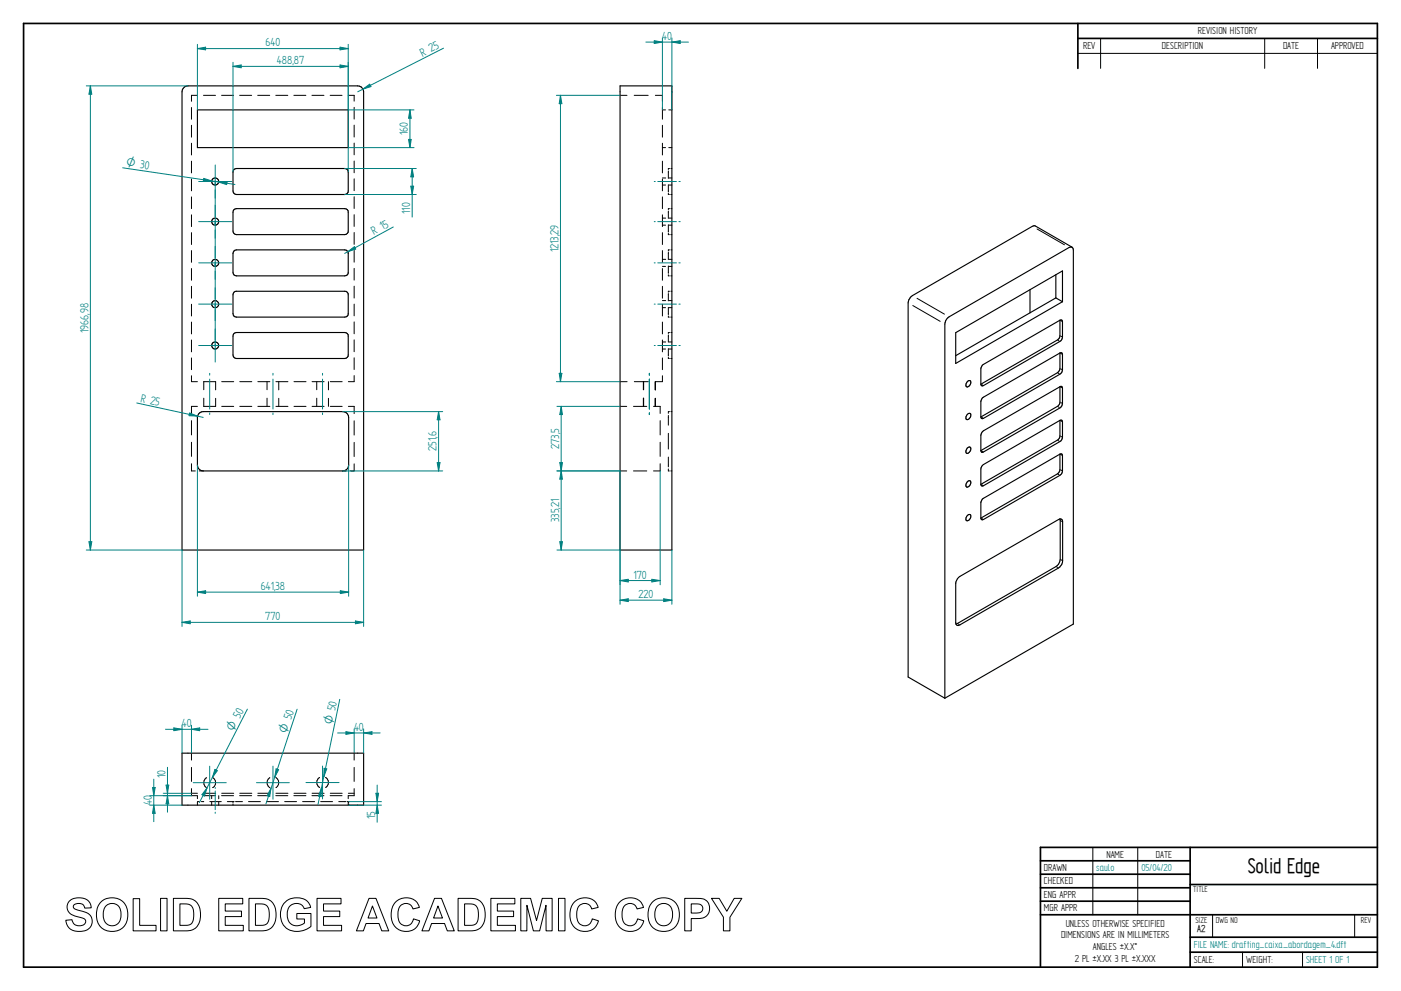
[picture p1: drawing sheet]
<svg xmlns="http://www.w3.org/2000/svg" width="420mm" height="297mm" viewBox="0 0 420 297" stroke-linecap="round" stroke-linejoin="round" font-family="sans-serif">
<g fill="none" stroke="#000" stroke-width=".51">
<path d="M7.1 7h405.8v282.9h-405.8zM323.1 7v13.5M323.1 11.5h89.8M311.9 258h44.9M356.8 254v35.9M412.9 254h-101v35.9M311.9 262h44.9M311.9 266.1h44.9M311.9 270.1h44.9M311.9 274.2h101M356.8 265.1h56.1M356.8 280.9h56.1"/>
<path d="M356.8 285.4h56.1"/>
</g>
<g fill="none" stroke="#000" stroke-width=".3">
<path d="M323.1 16h89.8M329.9 11.5v9M379.1 11.5v9M395 11.5v9M57.4 32.2v3.5M57.4 37.5v3.6M59.1 28.6h-1.7v1.8M61 28.6h3.6M66.4 28.6h3.6M71.8 28.6h3.6M77.3 28.6h3.6M82.7 28.6h3.6"/>
<path d="M88.1 28.6h3.6M93.5 28.6h3.6M99 28.6h3.5M104.4 28.6h1.8v1.7M106.2 32.2v3.5M106.2 37.5v3.6M185.9 28.6h2.1M190.1 28.6h4.2M196.5 28.6h2.1v1.8M198.6 32.2v3.5M198.6 37.5v3.6M198.6 32.9h.9"/>
<path d="M200.5 32.9h.9M57.4 42.9v3.5M57.4 48.3v3.5M57.4 53.6v3.6M57.4 59v3.5M106.2 42.9v3.5M106.2 48.3v3.5M106.2 53.6v3.5M106.2 59v3.5M198.6 42.9v3.5M198.6 48.3v3.5M198.6 53.6v3.6"/>
<path d="M198.6 59v3.5M198.6 44.2h.9M198.6 53.3h1M198.6 55.5h.9M200.4 51.2v2.3M200.4 55.4v2.1M200.4 57.9v.4h.3M200.5 44.2h.9M200.5 55.5h.9M200.5 53.3h.9M200.7 50.5h-.3v.3M201.1 58.3h.3"/>
<path d="M201.1 50.5h.3M57.4 64.4v3.5M57.4 69.7v3.6M57.4 75.1v3.5M106.2 64.3v3.6M106.2 69.7v3.5M106.2 75.1v3.5M198.6 64.4v3.5M198.6 69.7v3.6M198.6 75.1v3.5M198.6 65.4h1M198.6 67.5h.9"/>
<path d="M198.6 77.7h1M198.6 79.8h.9M200.4 63.2v2.2M200.4 67.4v2.2M200.4 69.9v.4h.3M200.4 75.6v2.2M200.4 79.7v2.2M200.5 67.5h.9M200.5 79.8h.9M200.5 65.4h.9M200.5 77.7h.9M200.7 62.5h-.3v.3"/>
<path d="M200.7 74.9h-.3v.3M201.1 70.3h.3M201.1 62.5h.3M201.1 74.9h.3M310.9 68.6l8.2 4.8M57.4 80.5v3.5M57.4 85.8v3.6M57.4 91.2v3.5M57.4 96.5v3.6M106.2 80.4v3.5M106.2 85.8v3.5M106.2 91.1v3.6"/>
<path d="M106.2 96.5v3.5M198.6 80.5v3.5M198.6 85.8v3.6M198.6 91.2v3.5M198.6 96.5v3.6M198.6 90.1h1M198.6 92.2h.9M200.4 82.3v.4h.3M200.4 88v2.2M200.4 92.1v2.2M200.4 94.7v.3h.3M200.5 92.2h.9"/>
<path d="M200.5 90.1h.9M200.7 87.3h-.3v.3M200.7 99.7h-.3v.2M201.1 82.7h.3M201.1 95h.3M201.1 87.3h.3M201.1 99.7h.3M273.6 91.6l8.3 4.7M274.9 89.4l8.2 4.7M318 96.1l.3 .2M57.4 101.9v3.6M57.4 107.3v3.5"/>
<path d="M57.4 112.6v1.8h1.8M61.1 116.8l-.1-2.4h3.6v2.4M61.1 119.3l-.1 2.5h3.6v-2.4M66.5 114.4h3.6M71.9 114.4h3.6M77.3 114.4h3.6M80.1 114.4v2.4M80.1 119.3v2.5M82.7 114.4h3.6M83.6 114.4v2.4M83.6 119.4v2.4M88.1 114.4h3.6"/>
<path d="M93.6 114.4h3.6M95 114.4v2.4M95 119.3v2.5M98.5 114.4v2.4M98.5 119.4v2.4M99 114.4h3.6M106.2 101.9v3.5M106.2 107.2v3.5M106.2 112.6v1.8h-1.8M185.9 114.4h2.1M190.2 114.4h4.2M192.9 114.4v2.4"/>
<path d="M192.9 119.3v2.5M193 114.4v2.4M193 119.3v2.5M196.4 114.4v2.4M196.4 119.4v2.4M198.6 112.6v1.8h-2.1M198.6 101.9v3.6M198.6 107.3v3.5M198.6 102.5h1M198.6 104.6h.9M200.4 100.4v2.1M200.4 104.5v2.2"/>
<path d="M200.4 107.1v.3h.3M200.5 104.6h.9M200.5 102.5h.9M201.1 107.4h.3M294.3 115.3l.3 .1M317.2 102l.3 .2M317.2 111.8l.3 .2M318 105.9l.3 .2M318 116l.3 .2M318 100.8l.3 .1M318 110.6l.3 .1M57.4 126.1v4.2"/>
<path d="M57.4 132.5v4.3M57.4 139v2.1h1.1M59.2 121.8h-1.8v2.1M66.5 121.8h3.6M71.9 121.8h3.6M77.3 121.8h3.6M82.7 121.8h3.6M88.1 121.8h3.6M93.6 121.8h3.6M99 121.8h3.6M104.4 121.8h1.8v2.2M106.2 126.1v4.3"/>
<path d="M106.2 132.6v4.2M106.2 139v2.1h-1.2M185.9 121.8h2M189.9 121.8h4M195.9 121.8h2v2.1M197.9 139v2.1h-2M197.9 126.1v4.2M197.9 132.5v4.3M200.4 124.5v2.9M200.4 129.9v4.7M200.4 137v2.9M200.7 123.4h-.3v.5"/>
<path d="M201.1 123.4h.3M294.3 125.1l.3 .2M294.3 135.2l.3 .1M317.2 121.9l.3 .2M317.2 132l.3 .2M318 126.1l.3 .2M318 136.2l.3 .2M318 120.6l.3 .2M318 130.8l.3 .1M59.7 141.1h1.2M102.7 141.1h1.1M185.9 141.1h2"/>
<path d="M189.9 141.1h4M200.4 140.5v.6h.3M201.1 141.1h.3M294.3 145.3l.3 .2M294.3 155.4l.3 .2M317.2 142.2l.3 .1M318 140.8l.3 .2M318.1 156.1l.2 .2M316.8 169.9l.3 .2M318.1 167.8l.2 .1M287.3 187l.2 .2M57.4 225.7v2.1"/>
<path d="M57.4 230v4.2M57.4 236.3v2.2h1.7M57.4 237.7h1.8M59.2 238.5v.9M61 238.5h3.6M61 237.7h3.6M61.9 233.1a1.74 1.74 0 0 0 .1 3M63.5 238.5v.9M63.7 233a1.7 1.7 0 0 1 .1 3.1M65.6 238.5v.9M66.4 238.5h3.6M66.5 237.7h3.6"/>
<path d="M71.8 238.5h3.6M71.9 237.7h3.6M77.3 238.5h3.6M77.3 237.7h3.6M80.9 233.1a1.74 1.74 0 0 0 0 3M82.7 238.5h3.6M82.7 233a1.74 1.74 0 0 1 0 3.1M82.7 237.7h3.6M88.1 238.5h3.6M88.1 237.7h3.6M93.5 238.5h3.6M93.6 237.7h3.6"/>
<path d="M95.8 233a1.74 1.74 0 0 0 0 3M97.6 233a1.74 1.74 0 0 1 0 3M99 238.5h3.5M99 237.7h3.6M104.4 237.7h1.8M106.2 225.7v2.1M106.2 230v4.2M106.2 236.3v2.2h-1.8v.9M59.2 240.4v.9M59.2 240.2h.5M60.4 240.2h.7M62.9 240.2h3.4"/>
<path d="M63.5 240.4v.9M65.6 240.4v.9M68.2 240.2h2M69.8 240.2v.3M69.8 240.9v.4M70.6 240.2h2.1M74.5 240.2h3.6M79.9 240.2h3.6M85.3 240.2h3.6M90.7 240.2h3.6M96.1 240.2h3.6M101.6 240.2h2.1"/>
<path d="M104.1 240.2h.4v.4M104.4 240.4v.9M104.5 241v.3M327.6 254v20.2M341.1 254v20.2M363.5 274.2v6.7M406.1 274.2v6.7M372.5 285.4v4.5M390.5 285.4v4.5"/>
</g>
<g fill="none" stroke="#000" stroke-width=".34">
<path d="M55.3 26.1l1-.4h50.9a1.76 1.76 0 0 1 1.8 1.8v137.3h-54.4v-137.3l.1-.5zM59.2 32.9h45.2v11.3h-45.2zM185.9 25.7h15.5v139.1h-15.5zM70.1 50.8l.8-.3h32.4a1.02 1.02 0 0 1 1.1 1.1v5.6a1.08 1.08 0 0 1-1.1 1.1h-32.4a1.08 1.08 0 0 1-1.1-1.1v-5.6zM70.1 62.8l.8-.3h32.4a1.02 1.02 0 0 1 1.1 1.1v5.7a1.08 1.08 0 0 1-1.1 1h-32.4a1.08 1.08 0 0 1-1.1-1v-5.7zM70.1 75.2l.8-.3h32.4a1.08 1.08 0 0 1 1.1 1v5.7a1.02 1.02 0 0 1-1.1 1.1h-32.4a1.02 1.02 0 0 1-1.1-1.1v-5.7zM321.4 74.1l-11-6.4h-.6l-36.3 20.9-.7 .7-.5 1-.1 112.6 11.1 6.4M70.1 87.6l.8-.3h32.4a1.02 1.02 0 0 1 1.1 1v5.7a1.02 1.02 0 0 1-1.1 1h-32.4a1.02 1.02 0 0 1-1.1-1v-5.7zM70.1 99.9l.8-.2h32.4a1.02 1.02 0 0 1 1.1 1v5.7a1.08 1.08 0 0 1-1.1 1h-32.4a1.08 1.08 0 0 1-1.1-1v-5.7zM284.1 95.2l36.4-21a.79 .79 0 0 1 .9-.1 .79 .79 0 0 1 .4 .8v112.1l-38.5 22.3v-112.2l.2-1zM286.5 99.7l32-18.5v9.2l-32 18.5zM308.8 86.8v7"/>
<path d="M316.5 82.3v7M316.5 89.3l-30 17.3M316.5 89.3l2 1.1M317.8 96l.5-.1 .2 .5v4.6l-.4 1.1-23.3 13.5h-.5l-.3-.5M317.8 96l-23.3 13.4-.5 1.1v4.6M317.8 96l-.1 5-.7 .9-23 13.2M290 114.4l.8-.3a1.21 1.21 0 0 1-1 1.8l-.2-.8zM317.8 105.8l.5-.1 .2 .5v4.6l-.2 .8-.5 .5-23 13.3h-.5l-.3-.4M317.8 115.9l.5-.1 .2 .5v4.6l-.2 .8-.5 .6-23 13.2-.5 .1-.3-.6M317.8 105.8l-23.3 13.5-.5 1.1v4.6M317.8 115.9l-23 13.2-.8 1.3v4.6M317.8 105.8l-.1 5-.7 .9-23 13.3"/>
<path d="M317.8 115.9v4.6l-.5 1.1-23.3 13.4M59.5 124.1l.9-.7h.5h41.8a1.76 1.76 0 0 1 1.8 1.7v14.3a1.76 1.76 0 0 1-1.8 1.7h-41.8a1.76 1.76 0 0 1-1.7-1.7v-14.3zM290 124.2l.8-.3a1.21 1.21 0 0 1-1 1.8l-.2-.8zM290 134.3l.6-.4 .2 .1a1.23 1.23 0 0 1-1 1.8l-.2-.8zM317.8 126l.5-.1 .2 .5v4.7l-.4 1-23.3 13.5h-.5l-.3-.4M317.8 136.1h.5l.2 .4v4.6l-.2 .8-.5 .6-23 13.2h-.5l-.3-.4M317.8 126l-23 13.2-.5 .6-.3 .7v4.7M317.8 136.1l-23.3 13.5-.5 1v4.7M317.8 126v4.6l-.5 1.1-23.3 13.5M317.8 136.1l-.1 5-.7 .9-23 13.3M290 144.4l.8-.3a1.25 1.25 0 0 1-1 1.9l-.2-.9zM290 154.5l.8-.3a1.21 1.21 0 0 1-1 1.8l-.2-.8z"/>
<path d="M317.8 155.5v12.1l-.2 1-.7 .9-30.3 17.5M287.4 173.1l29.9-17.4a.74 .74 0 0 1 .9-.1 .74 .74 0 0 1 .4 .8v11.7l-.3 .9-.6 .9-30 17.4a.74 .74 0 0 1-.8 .1 .74 .74 0 0 1-.4-.8v-11.7l.3-1zM54.6 225.7h54.4v15.6h-54.4z"/>
<circle cx="64.5" cy="54.4" r="1.07"/>
<circle cx="64.5" cy="78.8" r="1.07"/>
<circle cx="64.5" cy="66.4" r="1.07"/>
<circle cx="64.5" cy="91.2" r="1.07"/>
<circle cx="64.5" cy="103.5" r="1.07"/>
</g>
<path d="M25.9 25.7h30.4M27.1 25.7l.4 2.5h-.8zM25.9 164.8h28.7" fill="none" stroke="#008080" stroke-width=".3"/>
<path d="M27.1 25.7l.4 2.5h-.8z" fill="#008080"/>
<path d="M26.7 162.3h.8l-.4 2.5z" fill="none" stroke="#008080" stroke-width=".3"/>
<path d="M26.7 162.3h.8l-.4 2.5z" fill="#008080"/>
<path d="M27.1 25.7v139.1M54.6 164.8v22.9M109 164.8v22.9M54.6 186.5l2.4-.4v.8z" fill="none" stroke="#008080" stroke-width=".3"/>
<path d="M54.6 186.5l2.4-.4v.8z" fill="#008080"/>
<path d="M106.6 186.1l2.4 .4-2.4 .4z" fill="none" stroke="#008080" stroke-width=".3"/>
<path d="M106.6 186.1l2.4 .4-2.4 .4z" fill="#008080"/>
<path d="M54.6 186.5h54.4M52.1 218.1l2.5 .5-2.5 .4zM54.6 217.3v8.4M57.4 217.3v8.4" fill="none" stroke="#008080" stroke-width=".3"/>
<path d="M52.1 218.1l2.5 .5-2.5 .4z" fill="#008080"/>
<path d="M57.4 218.6l2.5-.5v.9z" fill="none" stroke="#008080" stroke-width=".3"/>
<path d="M57.4 218.6l2.5-.5v.9z" fill="#008080"/>
<path d="M49.6 218.6h12.8M103.7 219.3l2.5 .4-2.5 .4zM106.2 218.4v7.3M109 218.4v7.3" fill="none" stroke="#008080" stroke-width=".3"/>
<path d="M103.7 219.3l2.5 .4-2.5 .4z" fill="#008080"/>
<path d="M109 219.7l2.5-.4v.8z" fill="none" stroke="#008080" stroke-width=".3"/>
<path d="M109 219.7l2.5-.4v.8z" fill="#008080"/>
<path d="M101.2 219.7h12.8M44.9 238.5h12.5M45.7 236h.8l-.4 2.5zM44.9 241.3h9.7" fill="none" stroke="#008080" stroke-width=".3"/>
<path d="M45.7 236h.8l-.4 2.5z" fill="#008080"/>
<path d="M46.1 241.3l.4 2.5h-.8z" fill="none" stroke="#008080" stroke-width=".3"/>
<path d="M46.1 241.3l.4 2.5h-.8z" fill="#008080"/>
<path d="M185.9 164.8v16.3M185.9 179.9l2.4-.4v.8zM201.4 164.8v16.3M46.1 233.5v12.8" fill="none" stroke="#008080" stroke-width=".3"/>
<path d="M185.9 179.9l2.4-.4v.8z" fill="#008080"/>
<path d="M199 179.5l2.4 .4-2.4 .4z" fill="none" stroke="#008080" stroke-width=".3"/>
<path d="M199 179.5l2.4 .4-2.4 .4z" fill="#008080"/>
<path d="M167 121.8h18.9M168.2 121.8l.4 2.4h-.8zM167 141.1h18.9M185.9 179.9h15.5" fill="none" stroke="#008080" stroke-width=".3"/>
<path d="M168.2 121.8l.4 2.4h-.8z" fill="#008080"/>
<path d="M167.8 138.6h.8l-.4 2.5z" fill="none" stroke="#008080" stroke-width=".3"/>
<path d="M167.8 138.6h.8l-.4 2.5z" fill="#008080"/>
<path d="M168.2 121.8v19.3M185.9 141.1v34.2M197.9 141.1v34.2M185.9 174l2.4-.4v.8z" fill="none" stroke="#008080" stroke-width=".3"/>
<path d="M185.9 174l2.4-.4v.8z" fill="#008080"/>
<path d="M195.4 173.6l2.5 .4-2.5 .4z" fill="none" stroke="#008080" stroke-width=".3"/>
<path d="M195.4 173.6l2.5 .4-2.5 .4z" fill="#008080"/>
<path d="M167 141.1h18.9M167 164.8h18.9M167.8 162.3h.8l-.4 2.5zM185.9 174h12" fill="none" stroke="#008080" stroke-width=".3"/>
<path d="M167.8 162.3h.8l-.4 2.5z" fill="#008080"/>
<path d="M168.2 141.1l.4 2.5h-.8z" fill="none" stroke="#008080" stroke-width=".3"/>
<path d="M168.2 141.1l.4 2.5h-.8z" fill="#008080"/>
<path d="M166.8 28.6h19.1M166.8 114.4h19.1M167.6 111.9h.8l-.4 2.5zM168.2 141.1v23.7" fill="none" stroke="#008080" stroke-width=".3"/>
<path d="M167.6 111.9h.8l-.4 2.5z" fill="#008080"/>
<path d="M168 28.6l.4 2.5h-.8z" fill="none" stroke="#008080" stroke-width=".3"/>
<path d="M168 28.6l.4 2.5h-.8z" fill="#008080"/>
<path d="M59.2 13.3v19.6M59.2 14.6l2.4-.5v.8zM104.4 13.3v19.6M168 28.6v85.8" fill="none" stroke="#008080" stroke-width=".3"/>
<path d="M59.2 14.6l2.4-.5v.8z" fill="#008080"/>
<path d="M101.9 14.1l2.5 .5-2.5 .3z" fill="none" stroke="#008080" stroke-width=".3"/>
<path d="M101.9 14.1l2.5 .5-2.5 .3z" fill="#008080"/>
<path d="M59.2 14.6h45.2M104.4 32.9h19.7M122.9 32.9l.4 2.5h-.8zM104.4 44.2h19.7" fill="none" stroke="#008080" stroke-width=".3"/>
<path d="M122.9 32.9l.4 2.5h-.8z" fill="#008080"/>
<path d="M122.5 41.8h.8l-.4 2.4z" fill="none" stroke="#008080" stroke-width=".3"/>
<path d="M122.5 41.8h.8l-.4 2.4z" fill="#008080"/>
<path d="M122.9 32.9v11.3M103.3 50.5h21.5M103.3 58.3h21.5M123.6 50.5l.4 2.5h-.9z" fill="none" stroke="#008080" stroke-width=".3"/>
<path d="M123.6 50.5l.4 2.5h-.9z" fill="#008080"/>
<path d="M123.1 55.8h.9l-.4 2.5z" fill="none" stroke="#008080" stroke-width=".3"/>
<path d="M123.1 55.8h.9l-.4 2.5z" fill="#008080"/>
<path d="M69.8 18.7v32.9M69.8 19.9l2.5-.4v.8zM104.4 18.7v32.9M123.6 50.5v14.6" fill="none" stroke="#008080" stroke-width=".3"/>
<path d="M69.8 19.9l2.5-.4v.8z" fill="#008080"/>
<path d="M101.9 19.5l2.5 .4-2.5 .4z" fill="none" stroke="#008080" stroke-width=".3"/>
<path d="M101.9 19.5l2.5 .4-2.5 .4z" fill="#008080"/>
<path d="M69.8 19.9h34.6M102.7 123.4h30M131.5 123.4l.4 2.4h-.8zM102.7 141.1h30" fill="none" stroke="#008080" stroke-width=".3"/>
<path d="M131.5 123.4l.4 2.4h-.8z" fill="#008080"/>
<path d="M131.1 138.6h.8l-.4 2.5z" fill="none" stroke="#008080" stroke-width=".3"/>
<path d="M131.1 138.6h.8l-.4 2.5z" fill="#008080"/>
<path d="M59.2 139.4v39.3M104.5 139.4v39.3M131.5 123.4v17.7M59.2 177.5l2.4-.5v.9z" fill="none" stroke="#008080" stroke-width=".3"/>
<path d="M59.2 177.5l2.4-.5v.9z" fill="#008080"/>
<path d="M102 177l2.5 .5-2.5 .4z" fill="none" stroke="#008080" stroke-width=".3"/>
<path d="M102 177l2.5 .5-2.5 .4z" fill="#008080"/>
<path d="M104.3 75.4l2-1.5 .3 .7zM117.9 68l-14.6 7.9M59.2 177.5h45.3" fill="none" stroke="#008080" stroke-width=".3"/>
<path d="M104.3 75.4l2-1.5 .3 .7z" fill="#008080"/>
<path d="M36.8 50.3l33.6 5M65.6 54.6l2.5-.1-.2 .8z" fill="none" stroke="#008080" stroke-width=".3"/>
<path d="M65.6 54.6l2.5-.1-.2 .8z" fill="#008080"/>
<path d="M61.1 53.5l2.4 .7-2.5 .1z" fill="none" stroke="#008080" stroke-width=".3"/>
<path d="M61.1 53.5l2.4 .7-2.5 .1z" fill="#008080"/>
<path d="M198.6 11.4v21.5M201.4 11.4v21.5M201.4 12.6l2.5-.4v.8z" fill="none" stroke="#008080" stroke-width=".3"/>
<path d="M201.4 12.6l2.5-.4v.8z" fill="#008080"/>
<path d="M196.1 12.2l2.5 .4-2.5 .4z" fill="none" stroke="#008080" stroke-width=".3"/>
<path d="M196.1 12.2l2.5 .4-2.5 .4z" fill="#008080"/>
<path d="M193.6 12.6h12.8M104.5 241.3h9.8M104.5 240.2h9.8M113.1 241.3l.4 2.5h-.8z" fill="none" stroke="#008080" stroke-width=".3"/>
<path d="M113.1 241.3l.4 2.5h-.8z" fill="#008080"/>
<path d="M112.7 237.7h.8l-.4 2.5z" fill="none" stroke="#008080" stroke-width=".3"/>
<path d="M112.7 237.7h.8l-.4 2.5z" fill="#008080"/>
<path d="M41 120.8l19.9 4.3M56.9 123.8l2.3 .9-2.5-.1zM113.1 235.3v11.1" fill="none" stroke="#008080" stroke-width=".3"/>
<path d="M56.9 123.8l2.3 .9-2.5-.1z" fill="#008080"/>
<path d="M48.9 238.5h8.5M48.9 237.7h8.5M50.2 238.5l.4 2.4h-.8z" fill="none" stroke="#008080" stroke-width=".3"/>
<path d="M50.2 238.5l.4 2.4h-.8z" fill="#008080"/>
<path d="M49.8 235.3h.8l-.4 2.4z" fill="none" stroke="#008080" stroke-width=".3"/>
<path d="M49.8 235.3h.8l-.4 2.4z" fill="#008080"/>
<path d="M133 14.4l-25.8 13.1M108.8 26.7l2-1.5 .4 .8zM50.2 230v13.4" fill="none" stroke="#008080" stroke-width=".3"/>
<path d="M108.8 26.7l2-1.5 .4 .8z" fill="#008080"/>
<g fill="none" stroke="#008080" stroke-width=".3">
<path d="M59.6 54.4h9.9M64.5 49.4v59.1M196.1 54.4h.3M197.2 54.4h5.6M203.5 54.4h.4M59.6 78.8h9.9M59.6 66.4h9.9M196.1 78.8h.3M196.1 66.4h.3M197.2 78.8h5.6M197.2 66.4h5.6M203.5 78.8h.4"/>
<path d="M203.5 66.4h.4M59.6 91.1h9.9M196.1 91.1h.3M197.2 91.1h5.6M203.5 91.1h.4M59.6 103.5h9.9M62.9 111.9v.5M62.9 113.6v9M81.8 111.9v.5M81.8 113.6v9M96.7 111.9v.5M96.7 113.6v9"/>
<path d="M194.6 111.9v.5M194.6 113.6v9M194.7 111.9v.5M194.7 113.6v9M196.1 103.5h.3M197.2 103.5h5.6M203.5 103.5h.4M62.9 123.7v.5M81.8 123.7v.5M96.7 123.7v.5M194.6 123.7v.5M194.7 123.7v.5"/>
<path d="M74.2 212.5l-14.4 28M57.9 234.6h9.9M62.1 236.1l-.8 2.4-.8-.3zM62.9 229.6v9.9M64.5 236v.3M64.5 237.1v5.6M76.9 234.6h9.8M81.8 229.6v9.9M91.7 234.5h9.9M96.7 229.6v9.8M64.5 243.4v.4"/>
</g>
<path d="M62.1 236.1l-.8 2.4-.8-.3z" fill="#008080"/>
<path d="M64.4 230.6l.8 .4-1.5 2z" fill="none" stroke="#008080" stroke-width=".3"/>
<path d="M64.4 230.6l.8 .4-1.5 2z" fill="#008080"/>
<path d="M89.1 212.6l-9.4 28.4M81.2 236.3l-.3 2.4-.8-.2z" fill="none" stroke="#008080" stroke-width=".3"/>
<path d="M81.2 236.3l-.3 2.4-.8-.2z" fill="#008080"/>
<path d="M82.8 230.4l.7 .3-1.1 2.2z" fill="none" stroke="#008080" stroke-width=".3"/>
<path d="M82.8 230.4l.7 .3-1.1 2.2z" fill="#008080"/>
<path d="M101.9 209.6l-6.6 31.5M96.4 236.2l-.1 2.6-.8-.2z" fill="none" stroke="#008080" stroke-width=".3"/>
<path d="M96.4 236.2l-.1 2.6-.8-.2z" fill="#008080"/>
<path d="M97.2 230.3l.8 .1-.9 2.4z" fill="none" stroke="#008080" stroke-width=".3"/>
<path d="M97.2 230.3l.8 .1-.9 2.4z" fill="#008080"/>
<g fill="none" stroke="#000" stroke-width=".3">
<path d="M20.8 270.1a4.4 4.4 0 0 1 6.2 .5l.3 1.5-1.9 .1a1.85 1.85 0 0 0-1.6-1.4 1.85 1.85 0 0 0-1.8 .9 1.97 1.97 0 0 0 2.1 1.2 3.5 3.5 0 0 1 3.5 3.3 3.2 3.2 0 0 1-3.9 2.9 3.5 3.5 0 0 1-4-3.3l1.9-.2a2.21 2.21 0 0 0 1.8 1.8 2.21 2.21 0 0 0 2.3-1 1.24 1.24 0 0 0-1.5-1.4 4.6 4.6 0 0 1-3.9-2.3l-.2-1.3zM30.3 270.3a4.8 4.8 0 0 1 5.6-.7 4.8 4.8 0 0 1 2.4 5.2 4.8 4.8 0 0 1-5.6 4.3 4.8 4.8 0 0 1-3.7-6l.4-1.4zM31.7 271.6a2.71 2.71 0 0 1 3.2-.5 2.71 2.71 0 0 1 1.4 3 2.74 2.74 0 0 1-2.7 3.4 2.74 2.74 0 0 1-2.7-3.4l.2-1.2zM39.9 269.3h2v8h4.9v1.7h-6.9zM48.1 269.2h2v9.8h-2zM52 269.2h3.6a4.2 4.2 0 0 1 4.5 5 4.1 4.1 0 0 1-4.4 4.8h-3.7zM53.9 270.9a4.6 4.6 0 0 1 3.4 .5 4.9 4.9 0 0 1-.2 5.6l-1 .3h-2.2zM65.6 269.2h7.2v1.7h-5.3v2.1h4.9v1.7h-4.9v2.6h5.4v1.7h-7.3zM74.6 269.2h3.6a4.2 4.2 0 0 1 4.6 5 4.1 4.1 0 0 1-4.5 4.8h-3.7zM76.6 270.9a4.6 4.6 0 0 1 3.4 .5 4.9 4.9 0 0 1-.2 5.6l-1.1 .3h-2.1zM85.3 270.5a5.2 5.2 0 0 1 7.2 0l.6 1.4-1.9 .4a2.69 2.69 0 0 0-3.3-1.4 2.69 2.69 0 0 0-1.8 3.1 3 3 0 0 0 1.6 3.2 3 3 0 0 0 3.6-.6v-1.2h-2.3v-1.6h4.2v3.8a5.8 5.8 0 0 1-8.3-.5 5.8 5.8 0 0 1 .4-6.6zM95 269.2h7.2v1.7h-5.2v2.1h4.9v1.7h-4.9v2.6h5.4v1.7h-7.4z"/>
<path d="M110.6 269.2h2.1l3.8 9.8h-2l-.9-2.2h-3.9l-.8 2.2h-2.1zM111.7 271.5l1.3 3.6h-2.7zM118.5 270.4a4.2 4.2 0 0 1 7.2 1.5l-1.9 .5a2.29 2.29 0 0 0-2.7-1.6 2.29 2.29 0 0 0-1.8 2.6 3.3 3.3 0 0 0 1.6 3.9 2.25 2.25 0 0 0 3.1-1.9l1.8 .6a4.4 4.4 0 0 1-5.1 3.1 4.4 4.4 0 0 1-3.4-4.9l.2-1.9zM130.3 269.2h2l3.9 9.8h-2.1l-.8-2.2h-3.9l-.8 2.2h-2.1zM131.3 271.5l1.3 3.6h-2.6zM137.3 269.2h3.6a4.2 4.2 0 0 1 4.6 5 4.1 4.1 0 0 1-4.5 4.8h-3.7zM139.3 270.9a4.6 4.6 0 0 1 3.4 .5 4.9 4.9 0 0 1-.2 5.6l-1.1 .3h-2.1zM147.2 269.2h7.1v1.7h-5.2v2.1h4.9v1.7h-4.9v2.6h5.4v1.7h-7.3zM156.1 269.2h3l1.7 6.7 1.8-6.7h2.9v9.8h-1.8v-7.7l-1.9 7.7h-1.9l-1.9-7.7-.1 7.7h-1.8zM167.4 269.2h2v9.8h-2zM172.1 270.4a4.2 4.2 0 0 1 7.2 1.5l-1.9 .5a2.29 2.29 0 0 0-2.7-1.6 2.29 2.29 0 0 0-1.8 2.6 3.3 3.3 0 0 0 1.6 3.9 2.25 2.25 0 0 0 3-1.9l1.9 .6a4.4 4.4 0 0 1-5.1 3.1 4.4 4.4 0 0 1-3.4-4.9l.2-1.9zM185.7 270.4a4.2 4.2 0 0 1 7.2 1.5l-1.9 .5a2.29 2.29 0 0 0-2.7-1.6 2.29 2.29 0 0 0-1.8 2.6 3.3 3.3 0 0 0 1.6 3.9 2.25 2.25 0 0 0 3-1.9l1.9 .6a4.4 4.4 0 0 1-5.1 3.1 4.4 4.4 0 0 1-3.5-4.9l.3-1.9z"/>
<path d="M195.6 270.3a4.8 4.8 0 0 1 5.6-.7 4.8 4.8 0 0 1 2.4 5.2 4.8 4.8 0 0 1-5.6 4.3 4.8 4.8 0 0 1-3.7-6l.4-1.4zM197 271.6a2.71 2.71 0 0 1 3.3-.5 2.71 2.71 0 0 1 1.3 3 2.74 2.74 0 0 1-2.6 3.4 2.74 2.74 0 0 1-2.7-3.4l.1-1.2zM205.3 269.2h3.1a3.6 3.6 0 0 1 4.1 1.8 3.1 3.1 0 0 1-3.5 4.3h-1.8v3.7h-1.9zM207.2 270.9a4 4 0 0 1 3.2 .5 1.43 1.43 0 0 1 0 1.7 1.43 1.43 0 0 1-1.6 .5h-1.6zM213.3 269.2h2.3l2.3 3.9 2.2-3.9h2.3l-3.6 5.7v4.1h-1.9v-4.1z"/>
</g>
<text font-size="7.1" x="374.1" y="261.7">Solid Edge</text>
<g font-size="4" fill="#008080">
<text x="198.5" y="12">40</text>
<text x="79.6" y="13.9">640</text>
<text x="126.7" y="16.9" transform="rotate(-27 126.7 16.9)">R 25</text>
<text x="83" y="19.3">488,87</text>
<text x="122.3" y="40.6" transform="rotate(-90 122.3 40.6)">160</text>
<text x="122.9" y="64.2" transform="rotate(-90 122.9 64.2)">110</text>
<text x="112.1" y="70.4" transform="rotate(-29 112.1 70.4)">R 15</text>
<text x="167.4" y="75.7" transform="rotate(-90 167.4 75.7)">1213,29</text>
<text x="26.5" y="99.9" transform="rotate(-90 26.5 99.9)">1966,98</text>
<text x="42" y="120.4" transform="rotate(12 42 120.4)">R 25</text>
<text x="130.8" y="135.2" transform="rotate(-90 130.8 135.2)">251,6</text>
<text x="167.6" y="134.6" transform="rotate(-90 167.6 134.6)">273,5</text>
<text x="167.6" y="156.5" transform="rotate(-90 167.6 156.5)">335,21</text>
<text x="189.9" y="173.4">170</text>
<text x="78.2" y="176.8">641,38</text>
<text x="191.4" y="179.2">220</text>
<text x="79.5" y="185.9">770</text>
<text x="54.5" y="217.9">40</text>
<text x="106.1" y="219.1">40</text>
<text x="49.6" y="233.3" transform="rotate(-90 49.6 233.3)">10</text>
<text x="45.5" y="241.3" transform="rotate(-90 45.5 241.3)">40</text>
<text x="112.5" y="245.6" transform="rotate(-90 112.5 245.6)">15</text>
</g>
<g font-size="3.8" fill="#008080">
<text x="37.7" y="49.8" transform="rotate(8 37.7 49.8)">O 30</text>
<text x="70" y="219.3" transform="rotate(-63 70 219.3)">O 50</text>
<text x="86" y="219.9" transform="rotate(-72 86 219.9)">O 50</text>
<text x="99.7" y="217.3" transform="rotate(-78 99.7 217.3)">O 50</text>
</g>
<g font-size="3.4">
<text x="359.1" y="10.3">REVISION HISTORY</text>
<text x="324.7" y="14.8">REV</text>
<text x="348.3" y="14.8">DESCRIPTION</text>
<text x="384.6" y="14.8">DATE</text>
<text x="399" y="14.8">APPROVED</text>
<text x="331.7" y="257">NAME</text>
<text x="346.5" y="257">DATE</text>
<text x="313" y="261">DRAWN</text>
<text x="313" y="265">CHECKED</text>
<text x="313" y="269.1">ENG APPR</text>
<text x="313" y="273.1">MGR APPR</text>
<text x="318.1" y="281.3">DIMENSIONS ARE IN MILLIMETERS</text>
<text x="319.5" y="277.7">UNLESS OTHERWISE SPECIFIED</text>
<text x="358.9" y="279.4">A2</text>
<text x="327.6" y="284.8">ANGLES ±X.X°</text>
<text x="322.2" y="288.3">2 PL ±X.XX 3 PL ±X.XXX</text>
<text x="357.9" y="288.6">SCALE:</text>
<text x="373.6" y="288.6">WEIGHT:</text>
</g>
<g font-size="3.4" fill="#008080">
<text x="328.7" y="261.1">saulo</text>
<text x="342.2" y="261.1">05/04/20</text>
<text x="357.9" y="284.2">FILE NAME: drafting_caixa_abordagem_4.dft</text>
<text x="391.5" y="288.7">SHEET 1 OF 1</text>
</g>
<g font-size="2.9">
<text x="357.7" y="267.4">TITLE</text>
<text x="358.4" y="276.5">SIZE</text>
<text x="364.5" y="276.5">DWG NO</text>
<text x="408" y="276.5">REV</text>
</g>
</svg>
